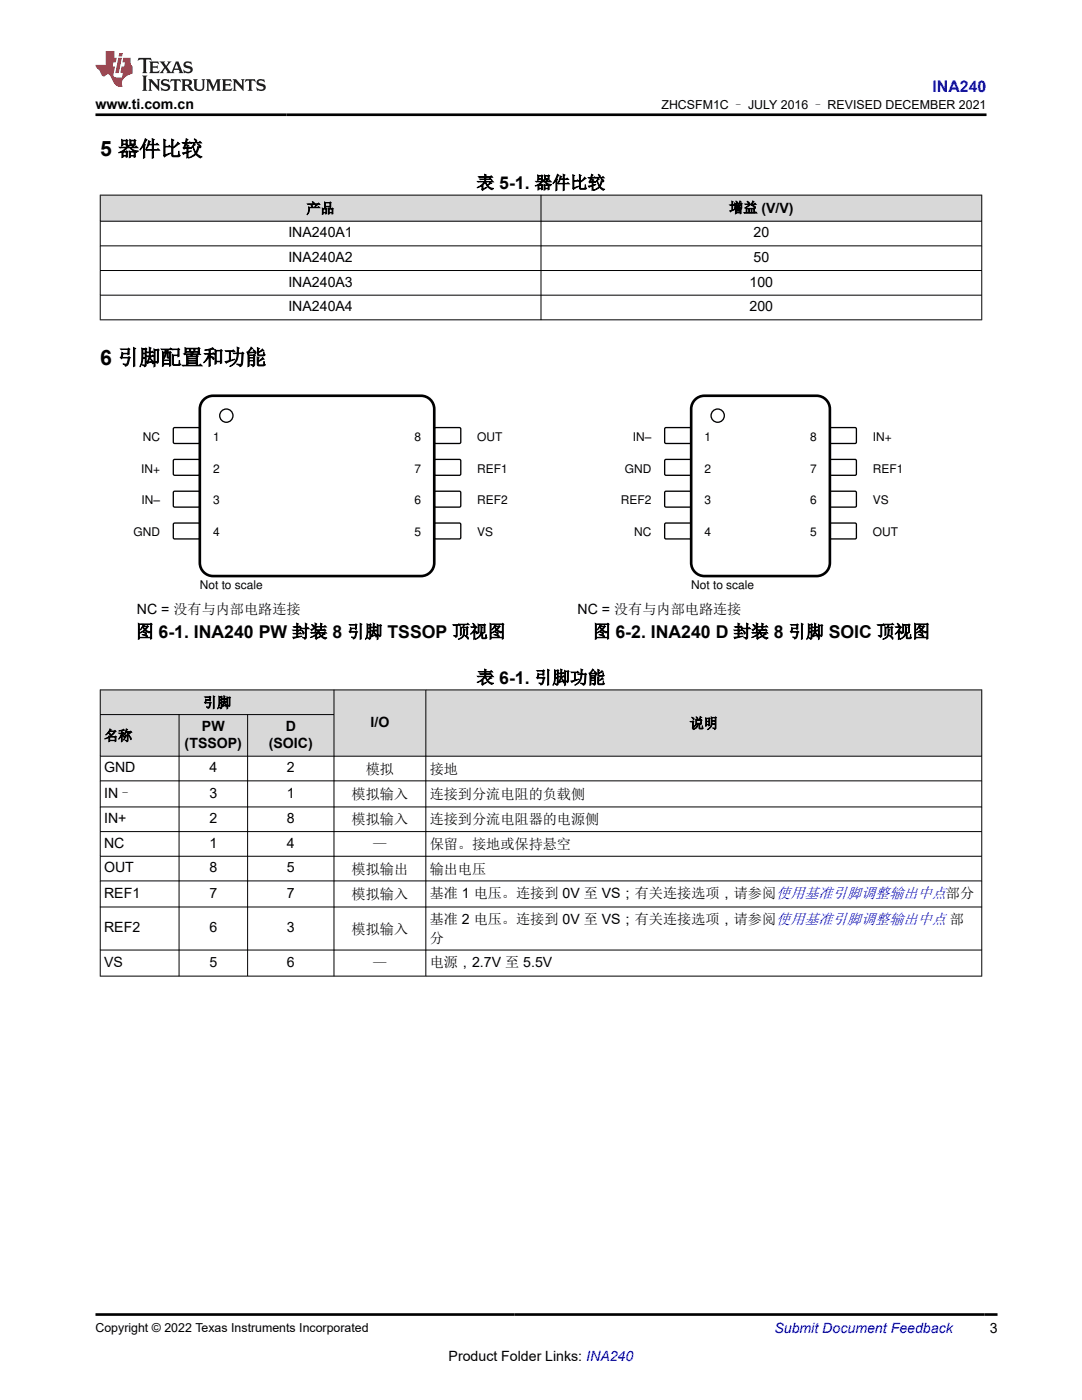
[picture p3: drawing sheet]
<svg xmlns="http://www.w3.org/2000/svg" width="216mm" height="279mm" viewBox="0 0 216 279" stroke-linecap="round" stroke-linejoin="round" font-family="sans-serif">
<g fill="#d8d8d8">
<path d="M20 38.9h175.9v5.2h-175.9z" fill-rule="evenodd"/>
<path d="M20.1 39h87.8v5.1h-87.8z" fill-rule="evenodd"/>
<path d="M108 39h87.8v5.1h-87.8z" fill-rule="evenodd"/>
</g>
<path d="M19.9 38.9h176.1M20 38.9v25M107.9 38.9v25M195.9 38.9v25M19.9 44.1h176.1M19.9 49.1h176.1M19.9 54h176.1M19.9 58.9h176.1M19.9 63.8h176.1" fill="none" stroke="#000" stroke-width=".2"/>
<path d="M34.6 85.5l.2-.2 4.9 .1 .2 .2-.1 2.8-.2 .1h-4.9l-.1-.3z" fill-rule="evenodd" fill="#fff"/>
<path d="M34.6 85.5l.2-.2 4.9 .1 .2 .2-.1 2.8-.2 .1h-4.9l-.1-.3z" fill="none" stroke="#000" stroke-width=".26"/>
<path d="M86.8 85.4h5l.1 .2v2.8l-.2 .1h-4.9l-.1-.3v-2.6z" fill-rule="evenodd" fill="#fff"/>
<path d="M86.8 85.4h5l.1 .2v2.8l-.2 .1h-4.9l-.1-.3v-2.6z" fill="none" stroke="#000" stroke-width=".26"/>
<path d="M34.6 91.8l.2-.1h4.9l.2 .2-.1 2.8-.2 .2-4.9-.1-.1-.2z" fill-rule="evenodd" fill="#fff"/>
<path d="M34.6 91.8l.2-.1h4.9l.2 .2-.1 2.8-.2 .2-4.9-.1-.1-.2z" fill="none" stroke="#000" stroke-width=".26"/>
<path d="M86.8 91.7h5l.1 .2v2.8l-.2 .2-4.9-.1-.1-.2v-2.7z" fill-rule="evenodd" fill="#fff"/>
<path d="M86.8 91.7h5l.1 .2v2.8l-.2 .2-4.9-.1-.1-.2v-2.7z" fill="none" stroke="#000" stroke-width=".26"/>
<path d="M34.6 98.2l.2-.2 4.9 .1 .2 .2-.1 2.8-.2 .1h-4.9l-.1-.3z" fill-rule="evenodd" fill="#fff"/>
<path d="M34.6 98.2l.2-.2 4.9 .1 .2 .2-.1 2.8-.2 .1h-4.9l-.1-.3z" fill="none" stroke="#000" stroke-width=".26"/>
<path d="M86.8 98.1h5l.1 .2v2.8l-.2 .1h-4.9l-.1-.3v-2.6z" fill-rule="evenodd" fill="#fff"/>
<path d="M86.8 98.1h5l.1 .2v2.8l-.2 .1h-4.9l-.1-.3v-2.6z" fill="none" stroke="#000" stroke-width=".26"/>
<path d="M34.6 104.5l.2-.1h4.9l.2 .2-.1 2.8-.2 .2-4.9-.1-.1-.2z" fill-rule="evenodd" fill="#fff"/>
<path d="M34.6 104.5l.2-.1h4.9l.2 .2-.1 2.8-.2 .2-4.9-.1-.1-.2z" fill="none" stroke="#000" stroke-width=".26"/>
<path d="M86.8 104.4h5l.1 .2v2.8l-.2 .2-4.9-.1-.1-.2v-2.7z" fill-rule="evenodd" fill="#fff"/>
<g fill="none" stroke="#000" stroke-width=".26">
<path d="M86.8 104.4h5l.1 .2v2.8l-.2 .2-4.9-.1-.1-.2v-2.7z"/>
<circle cx="45.2" cy="83" r="1.32"/>
</g>
<path d="M40.5 80a2.64 2.64 0 0 1 2-1h41.5a2.65 2.65 0 0 1 2.7 2.6v30.7a2.65 2.65 0 0 1-2.7 2.7h-41.5a2.65 2.65 0 0 1-2.6-2.7v-30.7v-.6z" fill="none" stroke="#000" stroke-width=".53"/>
<path d="M132.8 85.4h5l.1 .2v2.8l-.2 .1h-4.9l-.2-.3v-2.6z" fill-rule="evenodd" fill="#fff"/>
<path d="M132.8 85.4h5l.1 .2v2.8l-.2 .1h-4.9l-.2-.3v-2.6z" fill="none" stroke="#000" stroke-width=".26"/>
<path d="M165.7 85.4h5.1l.1 .2-.1 2.8-.2 .1h-4.9l-.1-.3v-2.6z" fill-rule="evenodd" fill="#fff"/>
<path d="M165.7 85.4h5.1l.1 .2-.1 2.8-.2 .1h-4.9l-.1-.3v-2.6z" fill="none" stroke="#000" stroke-width=".26"/>
<path d="M132.8 91.7h5l.1 .2v2.8l-.2 .2-4.9-.1-.2-.2v-2.7z" fill-rule="evenodd" fill="#fff"/>
<path d="M132.8 91.7h5l.1 .2v2.8l-.2 .2-4.9-.1-.2-.2v-2.7z" fill="none" stroke="#000" stroke-width=".26"/>
<path d="M165.7 91.7h5.1l.1 .2-.1 2.8-.2 .2-4.9-.1-.1-.2v-2.7z" fill-rule="evenodd" fill="#fff"/>
<path d="M165.7 91.7h5.1l.1 .2-.1 2.8-.2 .2-4.9-.1-.1-.2v-2.7z" fill="none" stroke="#000" stroke-width=".26"/>
<path d="M132.8 98.1h5l.1 .2v2.8l-.2 .1h-4.9l-.2-.3v-2.6z" fill-rule="evenodd" fill="#fff"/>
<path d="M132.8 98.1h5l.1 .2v2.8l-.2 .1h-4.9l-.2-.3v-2.6z" fill="none" stroke="#000" stroke-width=".26"/>
<path d="M165.7 98.1h5.1l.1 .2-.1 2.8-.2 .1h-4.9l-.1-.3v-2.6z" fill-rule="evenodd" fill="#fff"/>
<path d="M165.7 98.1h5.1l.1 .2-.1 2.8-.2 .1h-4.9l-.1-.3v-2.6z" fill="none" stroke="#000" stroke-width=".26"/>
<path d="M132.8 104.4h5l.1 .2v2.8l-.2 .2-4.9-.1-.2-.2v-2.7z" fill-rule="evenodd" fill="#fff"/>
<path d="M132.8 104.4h5l.1 .2v2.8l-.2 .2-4.9-.1-.2-.2v-2.7z" fill="none" stroke="#000" stroke-width=".26"/>
<path d="M165.7 104.4h5.1l.1 .2-.1 2.8-.2 .2-4.9-.1-.1-.2v-2.7z" fill-rule="evenodd" fill="#fff"/>
<g fill="none" stroke="#000" stroke-width=".26">
<path d="M165.7 104.4h5.1l.1 .2-.1 2.8-.2 .2-4.9-.1-.1-.2v-2.7z"/>
<circle cx="143.2" cy="83" r="1.32"/>
</g>
<path d="M138.5 80a2.64 2.64 0 0 1 2.1-1h22.3a2.65 2.65 0 0 1 2.7 2.6v30.7a2.65 2.65 0 0 1-2.7 2.7h-22.3a2.65 2.65 0 0 1-2.7-2.7v-30.7l.1-.6z" fill="none" stroke="#000" stroke-width=".53"/>
<g fill="#d8d8d8">
<path d="M20 137.7h175.9v4.9h-175.9z" fill-rule="evenodd"/>
<path d="M20.1 137.7h46.5v4.8h-46.5z" fill-rule="evenodd"/>
<path d="M66.7 137.7h18.2v13.2h-18.2z" fill-rule="evenodd"/>
<path d="M85 137.7h110.8v13.2h-110.8z" fill-rule="evenodd"/>
<path d="M20.1 142.7h15.6v8.2h-15.6z" fill-rule="evenodd"/>
<path d="M35.8 142.7h13.5v8.2h-13.5z" fill-rule="evenodd"/>
<path d="M49.5 142.7h17.1v8.2h-17.1z" fill-rule="evenodd"/>
</g>
<g fill="none" stroke="#000" stroke-width=".2">
<path d="M19.9 137.7h176.1M20 137.6v57.3M66.6 137.6v57.3M85 137.6v57.3M195.9 137.6v57.3M19.9 142.6h46.8M19.9 150.9h176.1M19.9 155.8h176.1M35.7 142.6v52.3M49.4 142.6v52.3M19.9 161h176.1M19.9 166h176.1"/>
<path d="M19.9 170.9h176.1M19.9 175.8h176.1M19.9 181h176.1M19.9 189.6h176.1M19.9 194.8h176.1"/>
</g>
<path d="M27.7 11.6l-.2 .5 .5-.2h.6v.1v2.2l-.2 .4h1l-.2-.4v-2.2v-.1h.5l.5 .2-.1-.5zM29.8 12.3l.2 .4v1.5l-.2 .4h1.9l.1-.6a1.08 1.08 0 0 1-1.3 .2v-.7h.6l.4 .2v-.7l-.4 .2h-.6v-.5l.2-.2a1 1 0 0 1 1 .3l-.1-.5zM31.8 12.3l1 1.1-1 1.2h.9l-.2-.2 .4-.8 .5 .8-.2 .2h1.6l-.2-.2 .1-.5h1l.1 .5-.1 .2h.9l-.2-.3-.8-2h-.5l-1 2.2-.8-1.1 .9-1.1h-.8l.2 .2-.5 .6-.3-.6 .1-.2zM35.2 12.7l.4 1h-.8zM36.8 12.4a.65 .65 0 0 0-.2 .7 .65 .65 0 0 0 .6 .5l.7 .1 .1 .3a.79 .79 0 0 1-.7 .4 .79 .79 0 0 1-.7-.5l.1 .7 .2-.1a.93 .93 0 0 0 1.1 .1 .93 .93 0 0 0 .4-1 1.46 1.46 0 0 0-1.2-.6l-.1-.3a1.09 1.09 0 0 1 1.2 .2l-.2-.6-.1 .1-.6-.2zM28.4 15.1l.2 .4v2.2l-.2 .4h1l-.2-.4v-2.2l.2-.4zM29.6 15.8l.2 .4v1.5l-.2 .4h.8l-.3-.4v-1.3l1.7 1.8v-2l.2-.4h-.8l.2 .2 .1 1.1-1.2-1.3zM32.3 15.9a.65 .65 0 0 0-.2 .8 .65 .65 0 0 0 .7 .4l.6 .2 .1 .2a.79 .79 0 0 1-.7 .4 .79 .79 0 0 1-.7-.5l.1 .7 .2-.1a.93 .93 0 0 0 1.1 .1 .93 .93 0 0 0 .4-.9 1.46 1.46 0 0 0-1.2-.6l-.1-.4a1.09 1.09 0 0 1 1.2 .2l-.2-.6-.1 .1-.6-.1zM34.1 15.8l-.1 .6a.63 .63 0 0 1 .7-.3l.1 1.6-.3 .4h1l-.2-.4v-1.6a.66 .66 0 0 1 .8 .3l-.1-.6zM36.2 15.8l.2 .4v1.5l-.2 .4h.9l-.2-.2v-.7h.5l.1 .2a.79 .79 0 0 0 1.2 .6l-1-.9a.61 .61 0 0 0 .6-.6 .61 .61 0 0 0-.5-.7zM36.9 16.1h.2a.47 .47 0 0 1 .5 .1 .47 .47 0 0 1 .1 .5l-.2 .1-.6 .1zM38.5 15.8l.2 .2a2.27 2.27 0 0 0 .4 2 1.04 1.04 0 0 0 1.7-.7v-1.3l.2-.2h-.8l.2 .4v1.1a.6 .6 0 0 1-.6 .6 .6 .6 0 0 1-.6-.6v-1.1l.3-.4zM41.1 15.8l.2 .4v1.5l-.2 .4h.7l-.2-.4v-1.4l.9 1.9 .8-1.9v1.4l-.2 .4h1l-.3-.4v-1.5l.3-.4h-.8l-.7 1.5-.7-1.5zM44.3 15.8l.2 .4v1.5l-.2 .4h1.9l.1-.6a1.09 1.09 0 0 1-1.3 .2v-.7h.6l.4 .2v-.6l-.4 .2h-.6v-.6l.2-.1a1.01 1.01 0 0 1 1 .3l-.1-.6zM46.4 15.8l.3 .4v1.5l-.3 .4h.8l-.2-.4v-1.3l1.6 1.8v-2l.2-.4h-.7l.2 .2v1.1l-1.2-1.3zM49 15.8l-.1 .6a.63 .63 0 0 1 .8-.3v1.6l-.3 .4h1l-.2-.4v-1.6a.66 .66 0 0 1 .8 .3l-.1-.6zM51.4 15.9a.65 .65 0 0 0-.2 .8 .65 .65 0 0 0 .6 .4l.6 .2 .2 .2a.79 .79 0 0 1-.8 .4 .79 .79 0 0 1-.6-.5l.1 .7 .2-.1a.93 .93 0 0 0 1 .1 .93 .93 0 0 0 .5-.9 1.46 1.46 0 0 0-1.3-.6l-.1-.4a1.09 1.09 0 0 1 1.3 .2l-.2-.6-.2 .1-.5-.1z" fill="#231f20"/>
<path d="M21.1 10.2v2.8h-2.1l.1 .3 .9 1a.95 .95 0 0 0 .9 .9 .59 .59 0 0 1 .6-.4 .59 .59 0 0 1 .5 .4l.4 .7a1.59 1.59 0 0 0 2.1 1.4 1.61 1.61 0 0 1 1-2.3l1-.3-.1-1.5a1.59 1.59 0 0 1-.4-1.7h-1.4l-.2 .9h.5l-.1 .9h-.5l-.2 1v.2l.4 .1-.2 .9h-.6a.73 .73 0 0 1-1.1-.7l.3-1.5h-.5l.2-.9h.5l.2-.9h-.5v-1.3zM23.6 11.5l-.6 3.1h.7l.6-3.1zM23.8 10.6l-.1 .6h.7l.1-.6z" fill="#ed1c24"/>
<path d="M19 22.9h177.8M19.1 262.3h179.9" fill="none" stroke="#000" stroke-width=".53"/>
<g font-size="4.2">
<text x="20" y="31.2">5 器件比较</text>
<text x="20" y="72.8">6 引脚配置和功能</text>
</g>
<g font-size="3.5">
<text x="95.1" y="37.7">表 5-1. 器件比较</text>
<text x="27.1" y="127.2">图 6-1. INA240 PW 封装 8 引脚 TSSOP 顶视图</text>
<text x="118.3" y="127.2">图 6-2. INA240 D 封装 8 引脚 SOIC 顶视图</text>
<text x="95.1" y="136.4">表 6-1. 引脚功能</text>
</g>
<text font-size="3.2" fill="#00f" x="186.1" y="18.3">INA240</text>
<g font-size="2.8">
<text x="19" y="21.7">www.ti.com.cn</text>
<text x="57.5" y="47.3">INA240A1</text>
<text x="61.2" y="42.6">产品</text>
<text x="145.5" y="42.4">增益 (V/V)</text>
<text x="150.4" y="47.3">20</text>
<text x="57.5" y="52.3">INA240A2</text>
<text x="150.4" y="52.3">50</text>
<text x="57.5" y="57.2">INA240A3</text>
<text x="149.6" y="57.2">100</text>
<text x="57.5" y="62.1">INA240A4</text>
<text x="149.6" y="62.1">200</text>
<text x="27.3" y="122.5">NC = 没有与内部电路连接</text>
<text x="115.3" y="122.5">NC = 没有与内部电路连接</text>
<text x="40.5" y="141.2">引脚</text>
<text x="20.8" y="147.8">名称</text>
<text x="36.8" y="149.2">(TSSOP)</text>
<text x="40.3" y="145.8">PW</text>
<text x="53.6" y="149.2">(SOIC)</text>
<text x="57" y="145.8">D</text>
<text x="73.9" y="145">I/O</text>
<text x="137.6" y="145.3">说明</text>
<text x="20.8" y="154.1">GND</text>
<text x="41.8" y="154.1">4</text>
<text x="57.2" y="154.1">2</text>
<text x="73" y="154.4">模拟</text>
<text x="85.7" y="154.4">接地</text>
<text x="20.8" y="159.3">IN–</text>
<text x="41.8" y="159.2">3</text>
<text x="57.2" y="159.2">1</text>
<text x="70.2" y="159.5">模拟输入</text>
<text x="85.7" y="159.5">连接到分流电阻的负载侧</text>
<text x="20.8" y="164.2">IN+</text>
<text x="41.8" y="164.2">2</text>
<text x="57.2" y="164.2">8</text>
<text x="70.2" y="164.5">模拟输入</text>
<text x="85.7" y="164.5">连接到分流电阻器的电源侧</text>
<text x="20.8" y="169.2">NC</text>
<text x="41.8" y="169.2">1</text>
<text x="57.2" y="169.2">4</text>
<text x="74.4" y="169.4">—</text>
<text x="85.7" y="169.4">保留。接地或保持悬空</text>
<text x="20.8" y="174.1">OUT</text>
<text x="20.8" y="179.1">REF1</text>
<text x="41.8" y="174.1">8</text>
<text x="41.8" y="179.1">7</text>
<text x="57.2" y="174.1">5</text>
<text x="57.2" y="179.1">7</text>
<text x="70.2" y="174.4">模拟输出</text>
<text x="70.2" y="179.4">模拟输入</text>
<text x="85.7" y="174.4">输出电压</text>
<text x="85.7" y="179.3">基准 1 电压。连接到 0V 至 VS；有关连接选项，请参阅使用基准引脚调整输出中点部分</text>
<text x="85.7" y="184.5">基准 2 电压。连接到 0V 至 VS；有关连接选项，请参阅使用基准引脚调整输出中点 部</text>
<text x="20.8" y="186">REF2</text>
<text x="41.8" y="186">6</text>
<text x="57.2" y="186">3</text>
<text x="70.2" y="186.3">模拟输入</text>
<text x="85.7" y="188.2">分</text>
<text x="20.8" y="192.9">VS</text>
<text x="41.8" y="192.9">5</text>
<text x="57.2" y="192.9">6</text>
<text x="74.4" y="193.2">—</text>
<text x="85.7" y="193.1">电源，2.7V 至 5.5V</text>
<text x="197.5" y="266.1">3</text>
<text x="89.5" y="271.7">Product Folder Links: INA240</text>
</g>
<text font-size="2.8" fill="#00f" x="154.5" y="266.1">Submit Document Feedback</text>
<g font-size="2.5">
<text x="132" y="21.8">ZHCSFM1C – JULY 2016 – REVISED DECEMBER 2021</text>
<text x="19" y="265.8">Copyright © 2022 Texas Instruments Incorporated</text>
</g>
<g font-size="2.4">
<text x="28.5" y="88">NC</text>
<text x="42.5" y="88">1</text>
<text x="82.7" y="88">8</text>
<text x="95.2" y="88">OUT</text>
<text x="126.3" y="88">IN±</text>
<text x="140.6" y="88">1</text>
<text x="161.6" y="88">8</text>
<text x="174.2" y="88">IN+</text>
<text x="28.2" y="94.3">IN+</text>
<text x="42.5" y="94.3">2</text>
<text x="82.7" y="94.3">7</text>
<text x="95.2" y="94.3">REF1</text>
<text x="124.7" y="94.3">GND</text>
<text x="140.6" y="94.3">2</text>
<text x="161.6" y="94.3">7</text>
<text x="174.2" y="94.3">REF1</text>
<text x="28.2" y="100.7">IN±</text>
<text x="42.5" y="100.7">3</text>
<text x="82.7" y="100.7">6</text>
<text x="95.2" y="100.7">REF2</text>
<text x="123.9" y="100.7">REF2</text>
<text x="140.6" y="100.7">3</text>
<text x="161.6" y="100.7">6</text>
<text x="174.2" y="100.7">VS</text>
<text x="26.7" y="107">GND</text>
<text x="42.5" y="107">4</text>
<text x="82.7" y="107">5</text>
<text x="95.2" y="107">VS</text>
<text x="126.5" y="107">NC</text>
<text x="140.6" y="107">4</text>
<text x="161.6" y="107">5</text>
<text x="174.2" y="107">OUT</text>
<text x="39.9" y="117.6">Not to scale</text>
<text x="137.9" y="117.6">Not to scale</text>
</g>
</svg>
